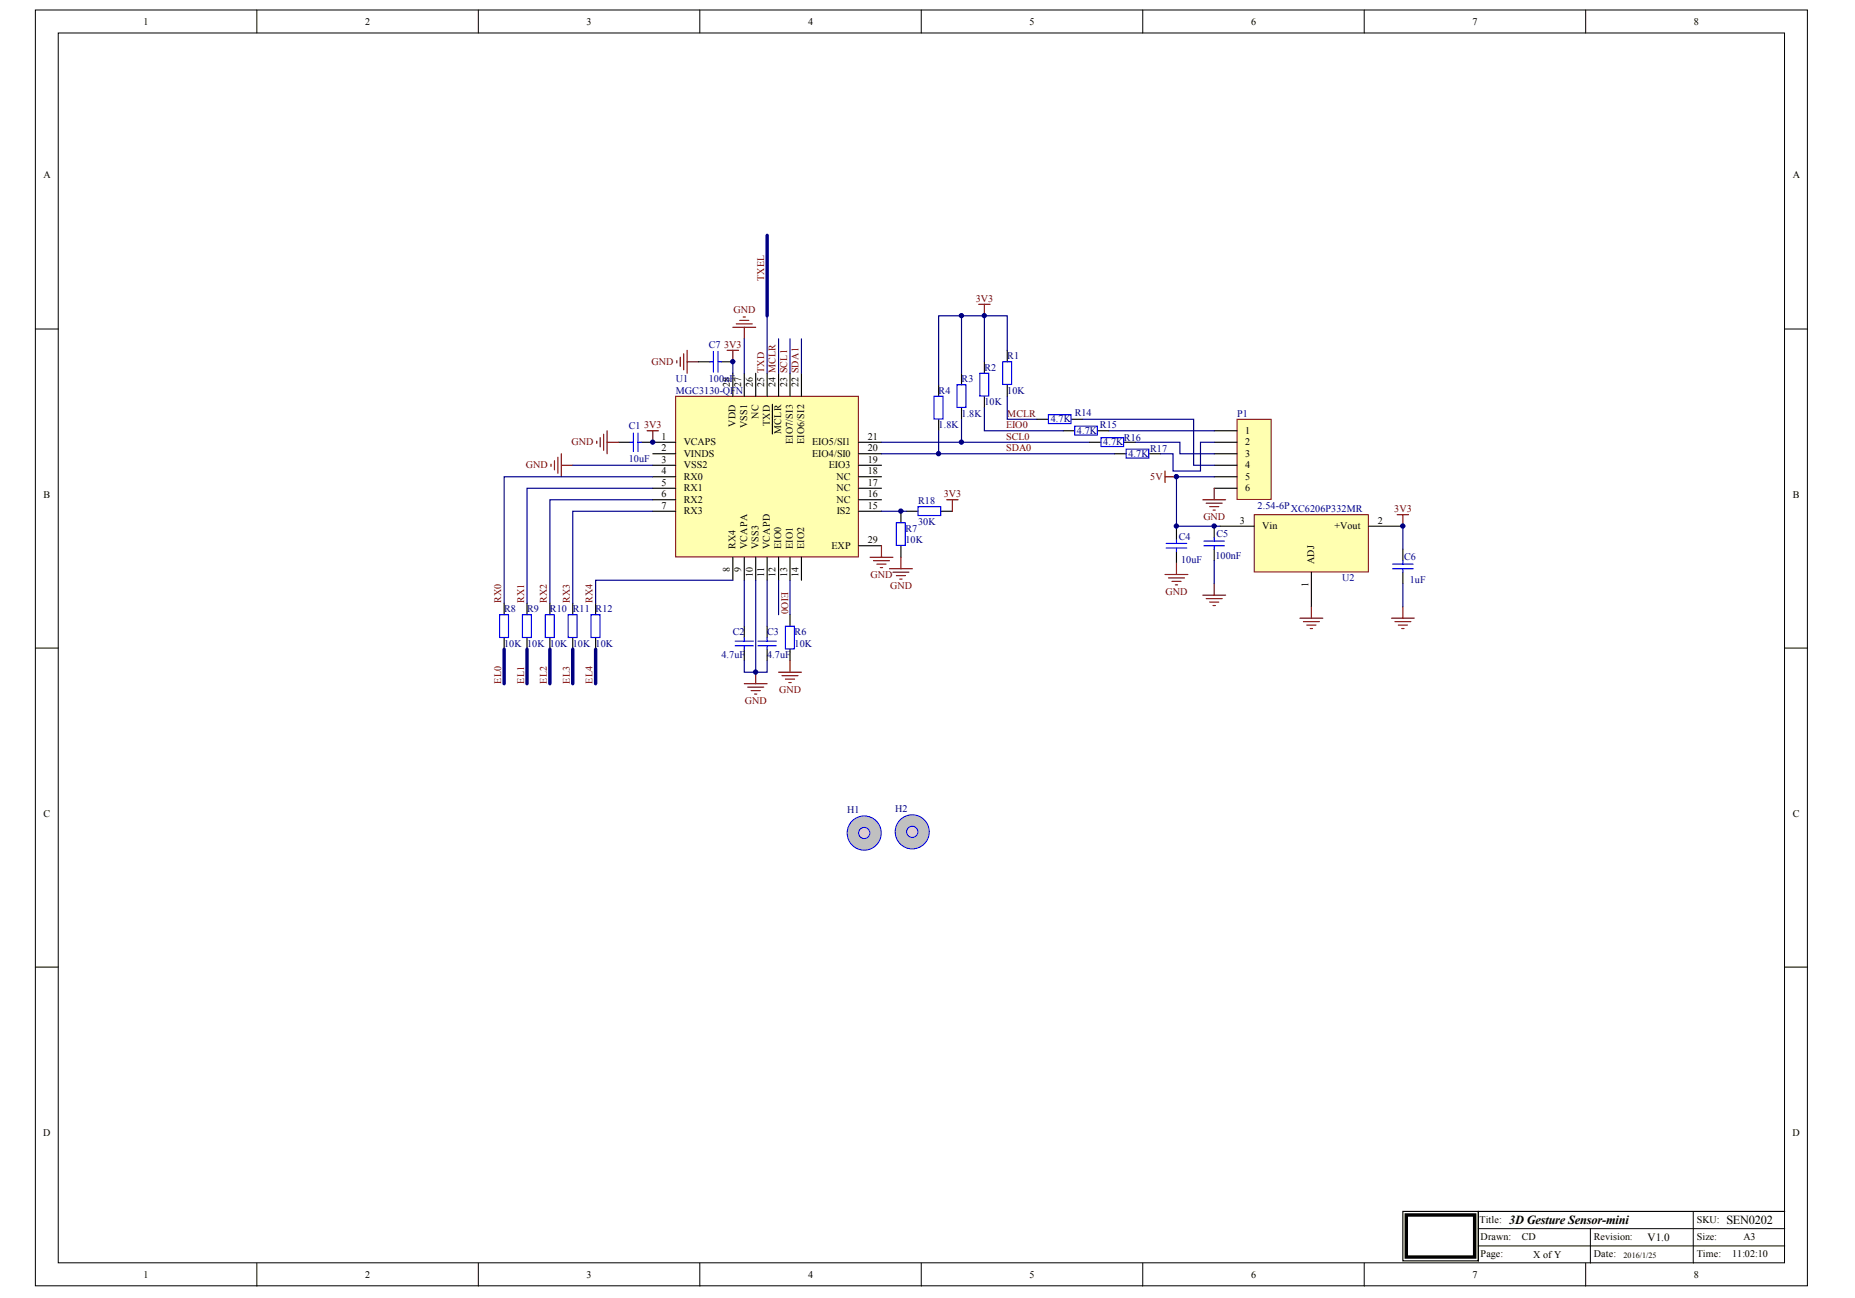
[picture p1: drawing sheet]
<svg xmlns="http://www.w3.org/2000/svg" width="289mm" height="202mm" viewBox="0 0 289 202" stroke-linecap="round" stroke-linejoin="round" font-family="sans-serif">
<g fill="#fff" stroke="#000" stroke-width=".16">
<path d="M5.5 1.6h276v198.6h-276z"/>
<path d="M9.1 5.1h268.8v191.6h-268.8z"/>
</g>
<g fill="none" stroke="#000" stroke-width=".16">
<path d="M40 1.6v3.5M74.5 1.6v3.5M109 1.6v3.5M143.5 1.6v3.5M178 1.6v3.5M212.5 1.6v3.5M247 1.6v3.5M5.5 51.2h3.6M278 51.2h3.5M5.5 100.9h3.6M278 100.9h3.5M5.5 150.6h3.6"/>
<path d="M278 150.6h3.5M40 196.7v3.6M74.5 196.7v3.6M109 196.7v3.6M143.5 196.7v3.6M178 196.7v3.6M212.5 196.7v3.6M230.3 191.3h47.7M230.3 194h47.7M247 196.7v3.6M247.7 191.3v5.4M263.7 188.7v8"/>
</g>
<path d="M218.5 188.7h11.8v7.7h-11.8zM278 188.7h-47.7v7.7" fill="none" stroke="#000" stroke-width=".18"/>
<path d="M219 189.2h10.7v6.6h-10.7z" fill="none" stroke="#000" stroke-width=".53"/>
<path d="M105.2 61.7h28.5v25h-28.5z" fill="#ffffb0" stroke="#800000" stroke-width=".16"/>
<g fill="none" stroke="#000" stroke-width=".18">
<path d="M114.1 58.1v3.6M115.9 58.1v3.6M117.7 58.1v3.6M119.5 58.1v3.6M121.3 58.1v3.6M123 58.1v3.6M124.8 58.1v3.6M101.7 68.9h3.5M101.7 70.7h3.5M101.7 72.5h3.5M101.7 74.2h3.5M101.7 76h3.5"/>
<path d="M101.7 77.8h3.5M101.7 79.6h3.5M120.3 63v4.6M133.7 68.9h3.6M133.7 70.7h3.6M133.7 72.5h3.6M133.7 74.2h3.6M133.7 76h3.6M133.7 77.8h3.6M133.7 79.6h3.6M114.1 86.8v3.6M115.9 86.8v3.6"/>
<path d="M115.9 97.5v1.8M117.7 86.8v3.6M119.5 86.8v3.6M119.5 97.5v1.8M121.3 86.8v3.6M123 86.8v3.6M124.8 86.8v3.6M133.7 85h3.6M115.9 101.1v1.8M119.5 101.1v1.8"/>
</g>
<path d="M114.5 99.9h2.8M115.9 99.3v.6M118.1 99.9h2.8M119.5 99.3v.6M114.5 100.6h2.8M115.9 100.6v.5M118.1 100.6h2.8M119.5 100.6v.5" fill="none" stroke="#00f" stroke-width=".18"/>
<path d="M115.9 52.8v5.3M121.3 52.8v5.3M89.2 72.5h12.5M119.5 90.4v7.1" fill="none" stroke="#000080" stroke-width=".18"/>
<g fill="none" stroke="#800000" stroke-width=".18">
<path d="M113.3 54.6h1.7M114.1 54.6v1.7M114.1 51h3.6M114.7 50.4h2.5M115.2 49.9h1.4M115.7 49.4h.4M115.9 51v1.8M85.8 72.3v.3M86.4 71.7v1.5M86.9 71.2v2.5M87.4 70.7v3.5M87.4 72.5h1.8"/>
<path d="M115.9 106.5h3.6M116.5 107h2.5M117 107.6h1.4M117.5 108.1h.4M117.7 104.7v1.8"/>
</g>
<path d="M192.7 65.3h5.3v12.5h-5.3z" fill="#ffffb0" stroke="#800000" stroke-width=".16"/>
<g fill="none" stroke="#000" stroke-width=".18">
<path d="M146.2 59.9v1.8M149.8 58.1v1.8M153.3 56.3v1.8M156.9 54.6v1.7M156.9 59.9v1.8M96.3 68.9h1.8M99.9 68.9h1.8M140.3 79.6v1.8M146.2 65.3v1.8M149.8 63.5v1.8M153.3 61.7v1.8M189.1 67.1h3.6"/>
<path d="M189.1 68.9h3.6M189.1 70.7h3.6M189.1 72.5h3.6M189.1 74.2h3.6M189.1 76h3.6M78.5 93.9v1.8M78.5 99.3v1.8M82.1 93.9v1.8M82.1 99.3v1.8M85.6 93.9v1.8M85.6 99.3v1.8M89.2 93.9v1.8"/>
<path d="M89.2 99.3v1.8M92.8 93.9v1.8M92.8 99.3v1.8M123 95.7v1.8M140.3 85v1.8M218.5 85.5v1.8M218.5 89.1v1.8M123 101.1v1.8"/>
</g>
<g fill="none" stroke="#800000" stroke-width=".18">
<path d="M105.4 56.2v.3M106 55.6v1.5M106.5 55.1v2.5M107 54.6v3.5M107 56.3h1.8M152.4 47.4h1.8M153.3 47.4v1.8M100.8 67.1h1.8M101.7 67.1v1.8M187.3 77.8h3.6M187.9 78.4h2.5M188.4 78.9h1.4"/>
<path d="M188.9 79.4h.4M189.1 76v1.8M135.5 86.8h3.6M136 87.3h2.5M136.6 87.9h1.4M137.1 88.4h.4M137.3 85v1.8M138.5 88.6h3.6M139.1 89.1h2.5M139.6 89.6h1.4M140.1 90.2h.4M140.3 86.8v1.8"/>
<path d="M121.3 104.7h3.5M121.8 105.2h2.5M122.3 105.8h1.5M122.9 106.3h.3M123 102.9v1.8"/>
</g>
<g fill="none" stroke="#00f" stroke-width=".18">
<path d="M149 59.9h1.4v3.6h-1.4zM152.6 58.1h1.4v3.6h-1.4zM156.2 56.3h1.4v3.6h-1.4zM98.1 68.9h.5M98.6 67.4v2.9M99.4 67.4v2.9M99.4 68.9h.5M145.5 61.7h1.4v3.6h-1.4zM77.8 95.7h1.4v3.6h-1.4zM81.4 95.7h1.4v3.6h-1.4zM84.9 95.7h1.4v3.6h-1.4zM88.5 95.7h1.4v3.6h-1.4z"/>
<path d="M92.1 95.7h1.3v3.6h-1.3zM122.3 97.5h1.4v3.6h-1.4zM139.6 81.4h1.4v3.5h-1.4zM216.9 88.6h3.2M216.9 87.9h3.2M218.5 87.3v.6M218.5 88.6v.5"/>
</g>
<g fill="none" stroke="#000080" stroke-width=".18">
<path d="M114.1 56.3v1.8M119.5 49.2v8.9M123 52.8v5.3M124.8 52.8v5.3M149.8 49.2v8.9M153.3 49.2h-7.1v10.7M156.9 54.6v-5.4h-3.6v7.1M101.7 74.2h-23.2v19.7M101.7 76h-19.6v17.9M101.7 77.8h-16.1v16.1M101.7 79.6h-12.5v14.3M146.2 67.1v3.6"/>
<path d="M149.8 65.3v3.6M156.9 61.7v3.6h4.6M114.1 90.4h-21.3v3.5M115.9 90.4v7.1M117.7 90.4v14.3h-1.8v-1.8M121.3 90.4v5.3M123 90.4v5.3M119.5 102.9v1.8h-1.8"/>
</g>
<path d="M119.5 36.6v12.6M78.5 101.1v5.4M82.1 101.1v5.4M85.6 101.1v5.4M89.2 101.1v5.4M92.8 101.1v5.4" fill="none" stroke="#000080" stroke-width=".53"/>
<path d="M195.4 80.2h17.7v8.9h-17.7z" fill="#ffffb0" stroke="#800000" stroke-width=".16"/>
<g fill="none" stroke="#000" stroke-width=".18">
<path d="M108.8 56.3h1.8M112.4 56.3h1.7M161.5 65.3h1.8M165.6 67.1h1.8M166.9 65.3h1.7M169.7 68.9h1.8M171 67.1h1.7M173.6 70.7h1.8M175 68.9h1.8M179 70.7h1.7M183.2 82.3v1.8M183.2 85.9v1.8"/>
<path d="M189.1 81.9v1.8M189.1 85.5v1.8M190 81.9h5.4M204.3 89.1v5.4M213.2 81.9h5.3"/>
</g>
<g fill="none" stroke="#800000" stroke-width=".18">
<path d="M181.5 73.4v1.7M181.5 74.2h1.7M181.5 89.5h3.5M182 90h2.5M182.5 90.5h1.5M183.1 91.1h.3M183.2 87.7v1.8M187.3 92.7h3.6M187.9 93.2h2.5M188.4 93.8h1.4M188.9 94.3h.4M189.1 90.9v1.8"/>
<path d="M202.5 96.3h3.5M203 96.8h2.5M203.5 97.3h1.5M204.1 97.9h.3M204.3 94.5v1.8M216.7 96.3h3.6M217.3 96.8h2.4M217.6 80.2h1.8M217.8 97.3h1.4M218.3 97.9h.4M218.5 80.2v1.7M218.5 94.5v1.8"/>
</g>
<g fill="none" stroke="#00f" stroke-width=".18">
<path d="M110.6 56.3h.5M111.1 54.7v3.3M111.8 56.3h.6M111.8 54.7v3.3M163.3 64.6h3.5v1.4h-3.5zM167.4 66.4h3.5v1.4h-3.5zM171.5 68.2h3.5v1.3h-3.5zM175.4 70h3.5v1.3h-3.5zM181.6 85.3h3.2M181.6 84.6h3.2M183.2 84.1v.5M183.2 85.3v.6"/>
<path d="M187.5 85h3.2M187.5 84.3h3.2M189.1 83.7v.6M189.1 85v.5"/>
</g>
<path d="M137.3 68.9h32.4M137.3 70.7h36.3M153.3 63.5v3.6h12.3M168.6 65.3h17.3v7.2h3.2M172.7 67.1h16.4M176.8 68.9h7v1.8h5.3M189.1 74.2h-5.9v7.7M189.1 68.9h-2.1v4.5h-4.3v-2.7h-2M189.1 87.3v3.6M190 81.9h-6.8v.4M218.5 81.9v3.6M218.5 90.9v3.6" fill="none" stroke="#000080" stroke-width=".18"/>
<circle cx="134.6" cy="129.7" r="2.66" fill="#c0c0c0" stroke="#00f" stroke-width=".16"/>
<circle cx="134.6" cy="129.7" r=".87" fill="#dcd9c7" stroke="#00f" stroke-width=".16"/>
<circle cx="142.1" cy="129.5" r="2.66" fill="#c0c0c0" stroke="#00f" stroke-width=".16"/>
<circle cx="142.1" cy="129.5" r=".87" fill="#dcd9c7" stroke="#00f" stroke-width=".16"/>
<path d="M141.2 79.6h1.8M146.6 79.6h1.7" fill="none" stroke="#000" stroke-width=".18"/>
<path d="M143 78.9h3.5v1.4h-3.5z" fill="none" stroke="#00f" stroke-width=".18"/>
<path d="M93 68.7v.4M93.5 68.2v1.4M94 67.6v2.5M94.6 67.1v3.6M94.6 68.9h1.7M147.4 77.8h1.8M148.3 77.8v1.8" fill="none" stroke="#800000" stroke-width=".18"/>
<path d="M137.3 79.6h3.9" fill="none" stroke="#000080" stroke-width=".18"/>
<g fill="#000080" stroke="#000080" stroke-width=".16">
<circle cx="101.7" cy="68.9" r=".33"/>
<circle cx="114.1" cy="56.3" r=".33"/>
<circle cx="117.7" cy="104.7" r=".33"/>
<circle cx="140.3" cy="79.6" r=".33"/>
<circle cx="146.2" cy="70.7" r=".34"/>
<circle cx="149.7" cy="68.9" r=".33"/>
<circle cx="149.7" cy="49.2" r=".33"/>
<circle cx="153.3" cy="49.2" r=".33"/>
<circle cx="183.2" cy="81.9" r=".33"/>
<circle cx="183.2" cy="74.2" r=".34"/>
<circle cx="189.1" cy="81.9" r=".33"/>
<circle cx="218.5" cy="81.9" r=".33"/>
</g>
<g font-size="1.9">
<text x="235.1" y="190.6">3D Gesture Sensor-mini</text>
<text x="268.9" y="190.5">SEN0202</text>
</g>
<text font-size="1.7" x="256.6" y="193.2">V1.0</text>
<g font-size="1.6">
<text x="22.4" y="3.9">1</text>
<text x="56.9" y="3.9">2</text>
<text x="91.4" y="3.9">3</text>
<text x="125.9" y="3.9">4</text>
<text x="160.4" y="3.9">5</text>
<text x="194.9" y="3.9">6</text>
<text x="229.3" y="3.9">7</text>
<text x="263.8" y="3.9">8</text>
<text x="6.8" y="27.8">A</text>
<text x="279.2" y="27.8">A</text>
<text x="113.7" y="60.3" transform="rotate(-90 113.7 60.3)">28</text>
<text x="115.5" y="60.3" transform="rotate(-90 115.5 60.3)">27</text>
<text x="117.2" y="60.3" transform="rotate(-90 117.2 60.3)">26</text>
<text x="118.1" y="65.2" transform="rotate(-90 118.1 65.2)">NC</text>
<text x="119" y="60.3" transform="rotate(-90 119 60.3)">25 TXD</text>
<text x="120.8" y="60.3" transform="rotate(-90 120.8 60.3)">24 MCLR</text>
<text x="122.6" y="60.3" transform="rotate(-90 122.6 60.3)">23 SCL1</text>
<text x="124.4" y="60.3" transform="rotate(-90 124.4 60.3)">22 SDA1</text>
<text x="103" y="68.5">1</text>
<text x="103" y="70.3">2</text>
<text x="106.5" y="69.4">VCAPS</text>
<text x="106.5" y="71.2">VINDS</text>
<text x="114.6" y="66.5" transform="rotate(-90 114.6 66.5)">VDD</text>
<text x="116.3" y="66.7" transform="rotate(-90 116.3 66.7)">VSS1</text>
<text x="119.9" y="66.3" transform="rotate(-90 119.9 66.3)">TXD</text>
<text x="121.7" y="67.6" transform="rotate(-90 121.7 67.6)">MCLR</text>
<text x="123.5" y="69.2" transform="rotate(-90 123.5 69.2)">EIO7/SI3</text>
<text x="125.3" y="69.2" transform="rotate(-90 125.3 69.2)">EIO6/SI2</text>
<text x="126.5" y="71.2">EIO4/SI0</text>
<text x="126.5" y="69.4">EIO5/SI1</text>
<text x="135.2" y="70.3">20</text>
<text x="135.2" y="68.5">21</text>
<text x="193.9" y="67.6">1</text>
<text x="193.9" y="69.4">2</text>
<text x="193.9" y="71.2">3</text>
<text x="6.8" y="77.5">B</text>
<text x="103" y="72.1">3</text>
<text x="103" y="73.8">4</text>
<text x="103" y="75.6">5</text>
<text x="103" y="77.4">6</text>
<text x="106.5" y="72.9">VSS2</text>
<text x="106.5" y="74.7">RX0</text>
<text x="106.5" y="76.5">RX1</text>
<text x="129.1" y="72.9">EIO3</text>
<text x="130.3" y="76.5">NC</text>
<text x="130.3" y="74.7">NC</text>
<text x="135.2" y="77.4">16</text>
<text x="135.2" y="75.6">17</text>
<text x="135.2" y="73.8">18</text>
<text x="135.2" y="72.1">19</text>
<text x="193.9" y="72.9">4</text>
<text x="193.9" y="74.7">5</text>
<text x="193.9" y="76.5">6</text>
<text x="279.2" y="77.5">B</text>
<text x="103" y="79.2">7</text>
<text x="106.5" y="78.3">RX2</text>
<text x="106.5" y="80.1">RX3</text>
<text x="130.3" y="78.3">NC</text>
<text x="130.3" y="80.1">IS2</text>
<text x="135.2" y="79.2">15</text>
<text x="193.1" y="81.5">3</text>
<text x="196.6" y="82.4">Vin</text>
<text x="207.9" y="82.4">+Vout</text>
<text x="214.6" y="81.5">2</text>
<text x="113.7" y="89" transform="rotate(-90 113.7 89)">8</text>
<text x="114.6" y="85.5" transform="rotate(-90 114.6 85.5)">RX4</text>
<text x="115.5" y="89" transform="rotate(-90 115.5 89)">9</text>
<text x="116.3" y="85.5" transform="rotate(-90 116.3 85.5)">VCAPA</text>
<text x="117.2" y="89.8" transform="rotate(-90 117.2 89.8)">10</text>
<text x="118.1" y="85.5" transform="rotate(-90 118.1 85.5)">VSS3</text>
<text x="119" y="89.8" transform="rotate(-90 119 89.8)">11</text>
<text x="119.9" y="85.5" transform="rotate(-90 119.9 85.5)">VCAPD</text>
<text x="120.8" y="89.8" transform="rotate(-90 120.8 89.8)">12</text>
<text x="121.7" y="85.5" transform="rotate(-90 121.7 85.5)">EIO0</text>
<text x="122.6" y="89.8" transform="rotate(-90 122.6 89.8)">13</text>
<text x="123.5" y="85.5" transform="rotate(-90 123.5 85.5)">EIO1</text>
<text x="124.4" y="89.8" transform="rotate(-90 124.4 89.8)">14</text>
<text x="125.3" y="85.5" transform="rotate(-90 125.3 85.5)">EIO2</text>
<text x="129.5" y="85.5">EXP</text>
<text x="135.2" y="84.6">29</text>
<text x="204.7" y="87.9" transform="rotate(-90 204.7 87.9)">ADJ</text>
<text x="203.8" y="91.3" transform="rotate(-90 203.8 91.3)">1</text>
<text x="6.8" y="127.2">C</text>
<text x="279.2" y="127.2">C</text>
<text x="6.7" y="176.8">D</text>
<text x="279.2" y="176.8">D</text>
<text x="230.4" y="190.4">Title:</text>
<text x="264.3" y="190.4">SKU:</text>
<text x="230.6" y="193.1">Drawn:</text>
<text x="230.6" y="195.8">Page:</text>
<text x="237" y="193.1">CD</text>
<text x="238.8" y="196">X ofY</text>
<text x="248.2" y="195.8">Date:</text>
<text x="248.2" y="193.1">Revision:</text>
<text x="264.3" y="193.1">Size:</text>
<text x="264.3" y="195.8">Time:</text>
<text x="269.8" y="195.8">11:02:10</text>
<text x="271.6" y="193.1">A3</text>
<text x="22.4" y="199">1</text>
<text x="56.9" y="199">2</text>
<text x="91.4" y="199">3</text>
<text x="125.9" y="199">4</text>
<text x="160.4" y="199">5</text>
<text x="194.9" y="199">6</text>
<text x="229.3" y="199">7</text>
<text x="263.8" y="199">8</text>
</g>
<g font-size="1.6" fill="#800000">
<text x="119" y="43.8" transform="rotate(-90 119 43.8)">TXEL</text>
<text x="152" y="47">3V3</text>
<text x="114.2" y="48.8">GND</text>
<text x="101.5" y="56.8">GND</text>
<text x="112.8" y="54.1">3V3</text>
<text x="156.9" y="64.9">MCLR</text>
<text x="89" y="69.4">GND</text>
<text x="100.3" y="66.7">3V3</text>
<text x="156.7" y="70.3">SDA0</text>
<text x="156.7" y="68.5">SCL0</text>
<text x="156.7" y="66.7">EIO0</text>
<text x="81.9" y="72.9">GND</text>
<text x="147" y="77.4">3V3</text>
<text x="179.2" y="74.7">5V</text>
<text x="187.4" y="81">GND</text>
<text x="217.1" y="79.8">3V3</text>
<text x="135.6" y="90">GND</text>
<text x="78.1" y="93.9" transform="rotate(-90 78.1 93.9)">RX0</text>
<text x="81.6" y="93.9" transform="rotate(-90 81.6 93.9)">RX1</text>
<text x="85.2" y="93.9" transform="rotate(-90 85.2 93.9)">RX2</text>
<text x="88.7" y="93.9" transform="rotate(-90 88.7 93.9)">RX3</text>
<text x="92.3" y="93.9" transform="rotate(-90 92.3 93.9)">RX4</text>
<text x="121.7" y="92.2" transform="rotate(90 121.7 92.2)">EIO0</text>
<text x="138.6" y="91.8">GND</text>
<text x="181.5" y="92.7">GND</text>
<text x="78.1" y="106.5" transform="rotate(-90 78.1 106.5)">EL0</text>
<text x="81.6" y="106.5" transform="rotate(-90 81.6 106.5)">EL1</text>
<text x="85.2" y="106.5" transform="rotate(-90 85.2 106.5)">EL2</text>
<text x="88.7" y="106.5" transform="rotate(-90 88.7 106.5)">EL3</text>
<text x="92.3" y="106.5" transform="rotate(-90 92.3 106.5)">EL4</text>
<text x="121.4" y="107.9">GND</text>
<text x="116" y="109.7">GND</text>
</g>
<g font-size="1.6" fill="#000080">
<text x="105.2" y="59.5">U1</text>
<text x="110.4" y="59.5">100nF</text>
<text x="110.4" y="54.1">C7</text>
<text x="149.8" y="59.5">R3</text>
<text x="153.3" y="57.7">R2</text>
<text x="156.9" y="55.9">R1</text>
<text x="105.2" y="61.3">MGC3130-QFN</text>
<text x="146.2" y="61.3">R4</text>
<text x="149.8" y="64.9">1.8K</text>
<text x="153.3" y="63.1">10K</text>
<text x="156.9" y="61.3">10K</text>
<text x="163.7" y="65.8">4.7K</text>
<text x="167.4" y="64.7">R14</text>
<text x="192.7" y="64.9">P1</text>
<text x="97.9" y="71.9">10uF</text>
<text x="97.9" y="66.9">C1</text>
<text x="146.2" y="66.7">1.8K</text>
<text x="167.7" y="67.6">4.7K</text>
<text x="171.3" y="66.7">R15</text>
<text x="171.8" y="69.4">4.7K</text>
<text x="175" y="68.7">R16</text>
<text x="175.8" y="71.2">4.7K</text>
<text x="179.1" y="70.4">R17</text>
<text x="141" y="82.8">R7</text>
<text x="143" y="81.7">30K</text>
<text x="143" y="78.5">R18</text>
<text x="189.5" y="83.7">C5</text>
<text x="195.9" y="79.2">2.54-6P</text>
<text x="201" y="79.8">XC6206P332MR</text>
<text x="141" y="84.6">10K</text>
<text x="183.6" y="84">C4</text>
<text x="184" y="87.6">10uF</text>
<text x="189.3" y="87.1">100nF</text>
<text x="218.7" y="87.3">C6</text>
<text x="78.5" y="95.3">R8</text>
<text x="82.1" y="95.3">R9</text>
<text x="85.6" y="95.3">R10 R11 R12</text>
<text x="209.1" y="90.5">U2</text>
<text x="219.6" y="90.9">1uF</text>
<text x="78.5" y="100.7">10K 10K 10K 10K 10K</text>
<text x="114.1" y="98.9">C2</text>
<text x="119.5" y="98.9">C3</text>
<text x="123.8" y="100.7">10K</text>
<text x="123.8" y="98.9">R6</text>
<text x="112.4" y="102.5">4.7uF</text>
<text x="119.5" y="102.5">4.7uF</text>
<text x="132" y="126.7">H1</text>
<text x="139.4" y="126.5">H2</text>
</g>
<text font-size="1.3" x="252.9" y="195.9">2016/1/25</text>
</svg>
